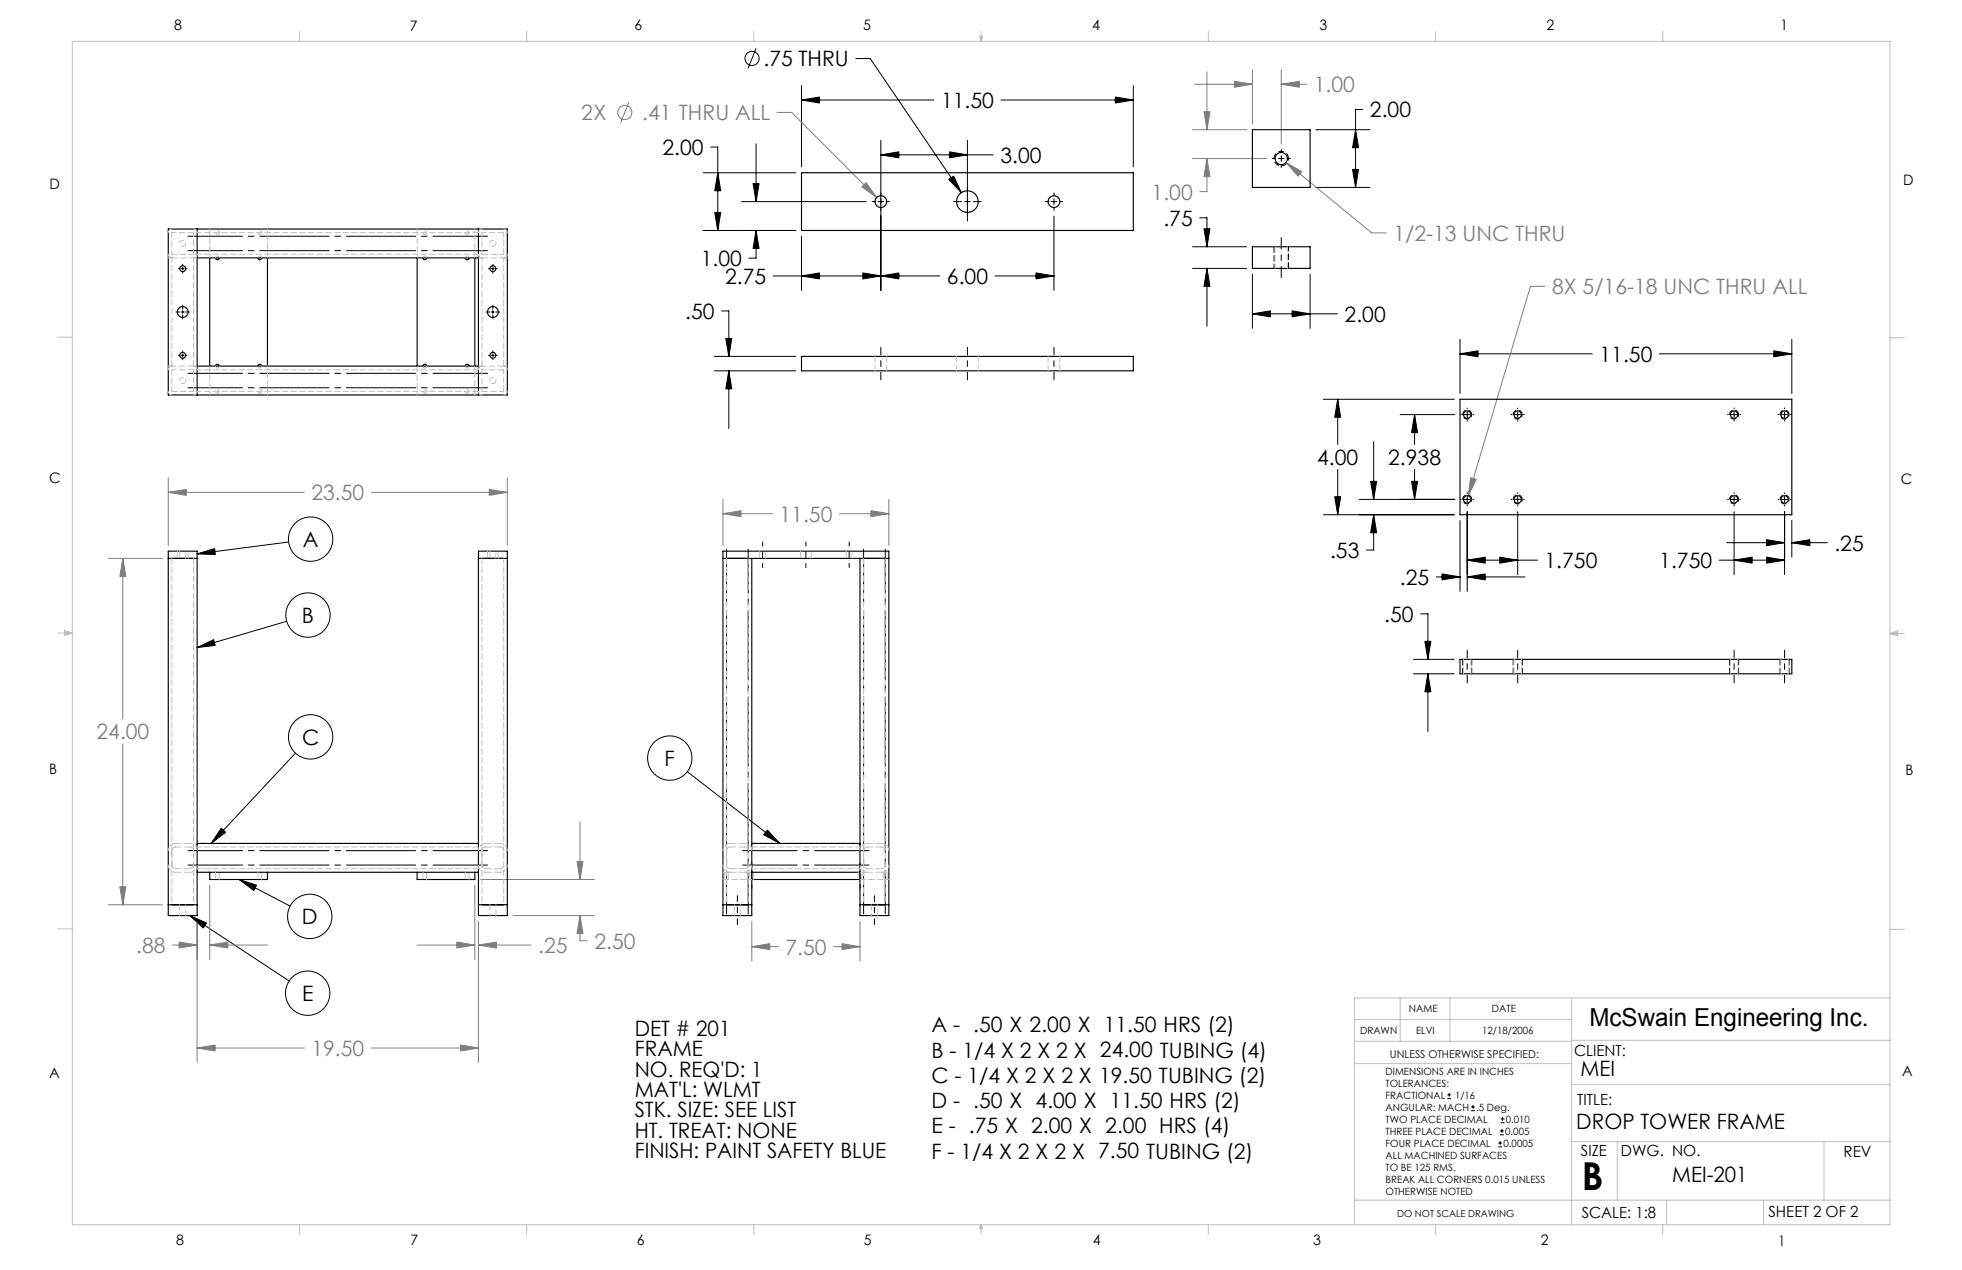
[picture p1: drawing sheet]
<svg xmlns="http://www.w3.org/2000/svg" width="432mm" height="279mm" viewBox="0 0 432 279" stroke-linecap="round" stroke-linejoin="round" font-family="sans-serif">
<g fill="none" stroke="#000" stroke-width=".22">
<path d="M166.4 10.6l-1.8 4.5M176.4 18.8v17.9M188.3 12.9h3.2l20.1 29.5M249.4 18.8v17.9M154.8 38h20.3M156.4 32.4h1.6v18.3M158 38l.6 4h-1.3zM166.4 31.7v12.7M176.4 22l4-.7v1.4zM176.4 22h29.1M193.9 34.1l3.9-.7v1.3zM193.9 30.9v33"/>
<path d="M193.9 34.1h24.7M208.8 39.5l1.1-.8 1.7 3.7zM208.9 33.4l4 .7-4 .6zM212.9 30.9v17.7M220.3 22h29.1M245.5 21.3l3.9 .7-3.9 .7zM280 34.9h.7M281.3 34.9h1.3M282 32.9v.7M282 34.3v1.2M282 36.2v.7M283.3 34.9h.7"/>
<path d="M289.6 28.5h11.9M297.7 37.3h1.3l-.7 3.9zM298.3 28.5l.7 4h-1.3zM299.9 24.1h-1.6v17.1M39.2 59.1h.4M39.9 59.1h.6M40.2 58.2v.3M40.2 58.8v.6M40.2 59.7v.4M40.8 59.1h.4M107.5 59.1h.3M108.2 59.1h.6"/>
<path d="M108.5 58.2v.3M108.5 58.8v.6M108.5 59.7v.4M109.1 59.1h.3M154.8 50.7h20.3M157.3 46.7h1.3l-.6 4zM163.2 44.4h27.5M165.7 40.4h1.4l-.7 4zM166.4 50.7l.7 4h-1.4zM166.4 50.7v6.1h-1.6M176.4 52v11.9M191.9 44.4h.7"/>
<path d="M193.2 44.4h1.3M195.1 44.4h.7M209.9 44.4h1.7M212.3 44.4h1.2M214.2 44.4h1.7M230 44.4h.7M231.3 44.4h1.3M232 42.4v.7M232 43.7v1.3M232 45.6v.7M232 47.5v16.4M233.2 44.4h.7"/>
<path d="M262.5 59h11.9M262.5 54.3h11.9M264 47.9h1.6v6.4M265 50.3h1.3l-.7 4zM265.6 59l.7 4h-1.3zM265.6 59v12.7M289.6 41.2h11.9M38.7 68.6h.9M39.2 78.2h.4M39.9 68.6h.6M39.9 78.2h.6M40.2 67.1v.9"/>
<path d="M40.2 68.3v.7M40.2 69.3v.8M40.2 77.2v.3M40.2 77.8v.7M40.2 78.8v.3M40.8 68.6h.9M40.8 78.2h.4M107 68.6h.8M107.5 78.2h.3M108.2 68.6h.6M108.2 78.2h.6M108.5 67.1v.9"/>
<path d="M108.5 68.3v.7M108.5 69.3v.8M108.5 77.2v.3M108.5 77.8v.7M108.5 78.8v.3M109.1 68.6h.9M109.1 78.2h.3M157.2 78.4h17.9M158.8 68.4h1.6v10M159.7 74.4h1.4l-.7 4zM176.4 60.7l4-.7v1.4zM189.9 60l4 .7-4 .7z"/>
<path d="M193.9 60.7l3.9-.7v1.4zM206.8 60.7h-36.6M219 60.7h13M228 60l4 .7-4 .7zM275.6 69l4-.6v1.3zM275.6 60.3v11.9M275.6 69h18.7M284.4 68.4l3.9 .6-3.9 .7zM288.3 60.3v11.9M321.3 77.8l4-.6v1.3zM321.3 74.7v11.9M321.3 77.8h29.1"/>
<path d="M365.2 77.8h29.1M390.4 77.2l3.9 .6-3.9 .7zM394.3 74.7v11.9M157.2 81.6h17.9M160.4 81.6l.7 3.9h-1.4zM160.4 81.6v12.7M291.2 87.8h28.8M294.4 87.8l.7 4h-1.4zM294.4 87.8v10M302.3 97.2v12.7M308.1 91.2h12.1M311.3 91.2l.7 4h-1.3z"/>
<path d="M311.3 91.2v6.6M321.5 91.2h.1M322.3 91.2h1.2M322.9 89.8v.1M322.9 90.6v1.2M322.9 92.5v.2M324.2 91.2h.2M332.6 91.2h.1M333.4 91.2h1.3M334 89.8v.1M334 90.6v1.2M334 92.5v.2"/>
<path d="M335.3 91.2h.2M380.2 91.2h.2M381 91.2h1.3M381.6 89.8v.1M381.6 90.6v1.2M381.6 92.5v.2M382.9 91.2h.2M391.3 91.2h.2M392.1 91.2h1.3M392.8 89.8v.1M392.8 90.6v1.2M392.8 92.5v.2"/>
<path d="M394 91.2h.2M63.5 119.2l-20.1 2.7M291.2 113.2h28.8M293.7 109.3h1.4l-.7 3.9zM294.4 103.3v9.9M299.1 109.9h21.1M301.7 105.9h1.3l-.7 4zM302.3 113.2l.7 4h-1.3zM302.3 113.2v7.8h-1.6M310.7 105.9h1.3l-.7 4zM311.3 103.3v6.6M321.3 114.5v15.6"/>
<path d="M321.5 109.9h.1M322.3 109.9h1.2M322.9 108.4v.2M322.9 109.2v1.3M322.9 111.1v.2M322.9 112.6v17.5M324.2 109.9h.2M332.6 109.9h.1M333.4 109.9h1.3M334 108.4v.2M334 109.2v1.3M334 111.1v.2"/>
<path d="M334 112.6v13.8M335.3 109.9h.2M380.1 119.4h12.7M380.2 109.9h.2M381 109.9h1.3M381.6 108.4v.2M381.6 109.2v1.3M381.6 111.1v.2M381.6 112.6v13.8M382.9 109.9h.2M388.8 118.7l4 .7-4 .7zM391.3 109.9h.2"/>
<path d="M392.1 109.9h1.3M392.8 108.4v.2M392.8 109.2v1.3M392.8 111.1v.2M392.8 112.6v13.8M394 109.9h.2M394.3 119.4l4-.7v1.4zM394.3 114.5v8.1M394.3 119.4h7.8M43.4 121.9l3.8-1.2 .2 1.3zM63.1 136.7l-19.7 5.8M312.7 135.1h1.6v10"/>
<path d="M316.1 126.9h5.2M317.4 126.3l3.9 .6-3.9 .7zM322.9 126.9l4-.6v1.3zM322.9 123.2l4-.6v1.3zM322.9 126.9h12.7M322.9 123.2h15.4M330.1 122.6l3.9 .6-3.9 .7zM378.4 123.2h14.4M381.6 123.2l4-.6v1.3zM388.8 122.6l4 .6-4 .7zM43.4 142.5l3.6-1.8 .4 1.3zM311.1 148.2h8.9"/>
<path d="M311.1 145.1h8.9M313.6 141.1h1.3l-.6 4zM314.3 148.2l.6 4h-1.3zM314.3 148.2v12.7M65 165.7l-18.5 19.9M151.3 169.8l20.3 15.8M48.7 182.2l1 .9-3.2 2.5zM52.7 193.5l3.8 1.2-.6 1.2zM52.7 193.5l11.1 5.8M168.9 182.6l2.7 3-3.5-2zM41.8 201.4l3.7 1.7-.8 1.1zM41.8 201.4l21.8 14.4"/>
<path d="M318.5 241.7h.9M318.5 240.9h.9M318.9 240.4v.9M323.8 244.4h.8M323.8 243.5h.8M324.2 243.1v.8M329.7 252.3h.9M329.7 251.5h.9M330.1 249.7h.9M330.1 248.8h.9M330.2 251v.9M330.3 247h.8"/>
<path d="M330.3 246.2h.8M330.5 248.4v.8M330.7 245.7v.9"/>
<circle cx="165.5" cy="12.9" r="1.56"/>
<circle cx="68.4" cy="118.6" r="4.9"/>
<circle cx="67.8" cy="135.3" r="4.9"/>
<circle cx="68.4" cy="162.1" r="4.9"/>
<circle cx="147.4" cy="166.8" r="4.9"/>
<circle cx="67.7" cy="218.5" r="4.9"/>
<circle cx="68.2" cy="201.6" r="4.9"/>
</g>
<g fill="none" stroke="#808080" stroke-width=".22">
<path d="M262.9 18.5h12.7M265.6 15.8v12.7M271.7 17.9l3.9 .6-3.9 .7zM275.6 15.4v11.9M282 18.5l3.9-.6v1.3zM282 15.4v16.2M282 18.5h5.6M138.4 22.5l-1.8 4.5M171.1 24.7h3.1l18.7 18.7M262.5 34.9h16.2M262.5 28.5h11.9M265 24.6h1.3l-.7 3.9z"/>
<path d="M265.6 34.9l.7 3.9h-1.3zM265.6 34.9v7.3h-1.6M283 35.7l3.5 2-.8 1.1zM283 35.7l18.9 15.5h3.2M190.6 40.2l2.3 3.2-3.2-2.3zM340 63h-3.2l-13.7 46.1M37 108.3l4-.6v1.3zM37 105.1v14.9M37 108.3h30M81.7 108.3h29.9M107.7 107.7l3.9 .6-3.9 .7zM111.6 105.1v14.9"/>
<path d="M159.1 113l4-.7v1.4zM159.1 109.8v10.2M159.1 113h10.9M184.7 113h10.9M191.7 112.3l3.9 .7-3.9 .7zM195.6 109.8v10.2M323.6 105.1l1.3 .4-1.8 3.6zM23.9 122.8h11.9M27 122.8l.7 4h-1.3zM27 122.8v35.4M27 163.7v35.3M23.9 199h11.9"/>
<path d="M26.4 195.1h1.3l-.7 3.9zM46.2 194.8v16.3M104.5 194.8v16.3M105.8 193.5h25M127 189.5h1.3l-.7 4zM127.6 180.8v12.7M38 207.9h5.4M39.4 207.2l4 .7-4 .7zM43.4 202.7v31M46.2 207.9l3.9-.7v1.4zM46.2 207.9h12.7M91.8 207.9h12.7"/>
<path d="M100.5 207.2l4 .7-4 .7zM105.3 207.9l4-.7v1.4zM105.3 207.9h11.6M105.3 202.7v31M112.9 201.4h17.9M127.6 201.4l.7 4h-1.3zM127.6 201.4v5.6h1.6M165.5 208.3l3.9-.7v1.3zM165.5 202.7v8.7M165.5 208.3h5.8M183.4 208.3h5.9M185.3 207.6l4 .7-4 .6z"/>
<path d="M189.3 202.7v8.7M43.4 230.6l3.9-.7v1.3zM43.4 230.6h23.6M81.7 230.6h23.6M101.3 229.9l4 .7-4 .6z"/>
<circle cx="137.5" cy="24.7" r="1.56"/>
</g>
<path d="M283.6 34.9a1.59 1.59 0 0 0-2.4-1.4 1.59 1.59 0 0 0-.1 2.7 1.59 1.59 0 0 0 2.5-1.1v-.2M323.9 91.2a.99 .99 0 0 0-1.5-.9 .99 .99 0 0 0-.1 1.7 .99 .99 0 0 0 1.6-.6v-.2M335 91.2a.99 .99 0 0 0-1.4-.9 .99 .99 0 0 0-.2 1.7 .99 .99 0 0 0 1.6-.6v-.2M382.6 91.2a.99 .99 0 0 0-1.4-.9 .99 .99 0 0 0-.1 1.7 .99 .99 0 0 0 1.5-.6v-.2M393.7 91.2a.99 .99 0 0 0-1.4-.9 .99 .99 0 0 0-.1 1.7 .99 .99 0 0 0 1.5-.6v-.2M323.9 109.9a.99 .99 0 0 0-1.5-.9 .99 .99 0 0 0-.1 1.7 .99 .99 0 0 0 1.6-.7v-.1M335 109.9a.99 .99 0 0 0-1.4-.9 .99 .99 0 0 0-.2 1.7 .99 .99 0 0 0 1.6-.7v-.1M382.6 109.9a.99 .99 0 0 0-1.4-.9 .99 .99 0 0 0-.1 1.7 .99 .99 0 0 0 1.5-.7v-.1M393.7 109.9a.99 .99 0 0 0-1.4-.9 .99 .99 0 0 0-.1 1.7 .99 .99 0 0 0 1.5-.7v-.1" fill="none" stroke="#000" stroke-width=".22" stroke-dasharray="1.3 .6" stroke-linecap="butt"/>
<path d="M280.4 54.3v4.7M283.6 59v-4.7M321.9 145.1v3.1M323.9 148.2v-3.1M333 145.1v3.1M335 148.2v-3.1M380.7 145.1v3.1M382.6 148.2v-3.1M391.8 145.1v3.1M393.7 148.2v-3.1" fill="none" stroke="#000" stroke-width=".22" stroke-dasharray="1.3 .6"/>
<path d="M107.3 55.1h-65.9M107.3 52h-65.9M107.3 85.3h-65.9M107.3 82.1h-65.9M107.3 187.1h-65.9M107.3 190.3h-65.9M163.5 187.1h27.8M163.5 190.3h27.8" fill="none" stroke="#000" stroke-width=".22" stroke-dasharray="15.2 1.3 1.3 1.3" stroke-dashoffset="3.2"/>
<path d="M159.9 120.8v80.2M164.7 120.8v80.2M190.1 120.8v80.2M194.8 120.8v80.2" fill="none" stroke="#000" stroke-width=".22" stroke-dasharray="15.2 1.3 1.3 1.3" stroke-dashoffset="5.6"/>
<path d="M162.3 203.4v-6.4M192.4 203.4v-6.4" fill="none" stroke="#000" stroke-width=".22" stroke-dasharray="15.2 1.3 1.3 1.3" stroke-dashoffset="14"/>
<path d="M177.4 119.3v5.5M167.8 124.8v-5.5M186.9 124.8v-5.5M165.5 195.5v-5.6M189.3 195.5v-5.6" fill="none" stroke="#000" stroke-width=".22" stroke-dasharray="15.2 1.3 1.3 1.3" stroke-dashoffset="14.4"/>
<path d="M212.9 76.4v7.2M193.9 83.6v-7.2M232 83.6v-7.2M322.9 150.2v-7.1M334 150.2v-7.1M381.6 150.2v-7.1M392.8 150.2v-7.1" fill="none" stroke="#000" stroke-width=".22" stroke-dasharray="15.2 1.3 1.3 1.3" stroke-dashoffset="13.6"/>
<path d="M282 61v-8.7" fill="none" stroke="#000" stroke-width=".22" stroke-dasharray="15.2 1.3 1.3 1.3" stroke-dashoffset="12.8"/>
<g fill="none" stroke="#c0c0c0" stroke-width=".22">
<path d="M15.9 9.1h400.1v260.3h-400.1zM65.9 6.9v2.2M115.9 6.9v2.2M165.9 6.9v2.2M215.6 8h.6l-.3 1.1zM215.7 8l.2 1.1M215.9 6.9v2.2M216.1 8l-.2 1.1M265.9 6.9v2.2M315.9 6.9v2.2M365.9 6.9v2.2M12.7 74.2h3.2"/>
<path d="M416 74.3h3.1M12.7 139.3h3.2M14.2 139l1.7 .3M14.2 138.7l1.7 .6-1.7 .5zM15.9 139.3l-1.7 .2M416 139.4h3.1M416 139.4l1.7-.6v1.1zM416 139.4l1.7 .2M417.7 139.1l-1.7 .3M12.7 204.4h3.2M308.2 219.5v9.6M319.1 219.5v9.6"/>
<path d="M345.9 219.5v49.9M416 204.5h3.1M416 219.5h-117.9v49.9M298.1 234h47.8M298.1 229.1h47.8M298.1 224.3h47.8M345.9 228.9h70.1M345.9 238.6h70.1M345.9 251.2h70.1M355.9 251.2v12.8M401.4 251.2v12.8M65.9 269.4v2.2"/>
<path d="M115.9 269.4v2.2M165.9 269.4v2.2M215.9 269.4v2.2M215.9 269.4l.3 .9h-.6zM265.9 269.4v2.2M298.1 264h117.9M315.9 269.4v2.2M365.9 269.4v2.2M366.8 264v5.4M388.1 264v5.4"/>
</g>
<g fill="#000">
<path d="M160.4 81.6l.7 3.9h-1.4zM159.7 74.4h1.4l-.7 4zM176.4 22l4-.7v1.4zM245.5 21.3l3.9 .7-3.9 .7zM158 38l.6 4h-1.3zM157.3 46.7h1.3l-.6 4zM208.9 33.4l4 .7-4 .6zM193.9 34.1l3.9-.7v1.3zM208.8 39.5l2.8 2.9-1.7-3.7zM165.7 40.4h1.4l-.7 4zM166.4 50.7l.7 4h-1.4zM189.9 60l4 .7-4 .7zM176.4 60.7l4-.7v1.4zM193.9 60.7l3.9-.7v1.4zM228 60l4 .7-4 .7zM265.6 59l.7 4h-1.3zM265 50.3h1.3l-.7 4zM275.6 69l4-.6v1.3zM284.4 68.4l3.9 .6-3.9 .7zM298.3 28.5l.7 4h-1.3zM297.7 37.3h1.3l-.7 3.9zM314.3 148.2l.6 4h-1.3zM313.6 141.1h1.3l-.6 4zM321.3 77.8l4-.6v1.3zM390.4 77.2l3.9 .6-3.9 .7zM294.4 87.8l.7 4h-1.4zM293.7 109.3h1.4l-.7 3.9zM301.7 105.9h1.3l-.7 4zM302.3 113.2l.7 4h-1.3zM322.9 126.9l4-.6v1.3zM317.4 126.3l3.9 .6-3.9 .7zM311.3 91.2l.7 4h-1.3zM310.7 105.9h1.3l-.7 4zM330.1 122.6l3.9 .6-3.9 .7zM322.9 123.2l4-.6v1.3zM388.8 118.7l4 .7-4 .7zM394.3 119.4l4-.7v1.4zM388.8 122.6l4 .6-4 .7zM381.6 123.2l4-.6v1.3z"/>
<path d="M43.4 121.9l3.8-1.2 .2 1.3zM43.4 142.5l3.6-1.8 .4 1.3zM48.7 182.2l1 .9-3.2 2.5zM52.7 193.5l3.8 1.2-.6 1.2zM41.8 201.4l3.7 1.7-.8 1.1zM168.9 182.6l2.7 3-3.5-2z"/>
</g>
<path d="M27 122.8l.7 4h-1.3zM26.4 195.1h1.3l-.7 3.9zM37 108.3l4-.6v1.3zM107.7 107.7l3.9 .6-3.9 .7zM46.2 207.9l3.9-.7v1.4zM39.4 207.2l4 .7-4 .7zM100.5 207.2l4 .7-4 .7zM105.3 207.9l4-.7v1.4zM127 189.5h1.3l-.7 4zM127.6 201.4l.7 4h-1.3zM43.4 230.6l3.9-.7v1.3zM101.3 229.9l4 .7-4 .6zM159.1 113l4-.7v1.4zM191.7 112.3l3.9 .7-3.9 .7zM165.5 208.3l3.9-.7v1.3zM185.3 207.6l4 .7-4 .6zM190.6 40.2l-.9 .9 3.2 2.3zM283 35.7l2.7 3.1 .8-1.1zM265.6 34.9l.7 3.9h-1.3zM265 24.6h1.3l-.7 3.9zM282 18.5l3.9-.6v1.3zM271.7 17.9l3.9 .6-3.9 .7zM323.6 105.1l-.5 4 1.8-3.6z" fill="#808080"/>
<g fill="none" stroke="#000" stroke-width=".25">
<path d="M176.4 38h73v12.7h-73zM275.6 28.5h12.7v12.7h-12.7zM37 50.4h74.6v36.5h-74.6zM43.4 50.4v36.5M43.4 56.7h61.9M46.2 56.7v23.8M47.4 56.7a.41 .41 0 0 0 .4 .4 .41 .41 0 0 0 .5-.4M56.8 56.7a.41 .41 0 0 0 .4 .4 .41 .41 0 0 0 .4-.4M58.9 56.7v23.8M91.8 56.7v23.8M93.1 56.7a.41 .41 0 0 0 .4 .4 .41 .41 0 0 0 .4-.4M102.4 56.7a.41 .41 0 0 0 .4 .4 .41 .41 0 0 0 .4-.4"/>
<path d="M104.5 56.7v23.8M105.3 50.4v36.5M275.6 54.3h12.7v4.7h-12.7zM176.4 78.4h73v3.2h-73zM43.4 80.5h61.9M47.4 80.5a.41 .41 0 0 1 .4-.4 .41 .41 0 0 1 .5 .4M56.8 80.5a.41 .41 0 0 1 .4-.4 .41 .41 0 0 1 .4 .4M93.1 80.5a.41 .41 0 0 1 .4-.4 .41 .41 0 0 1 .4 .4M102.4 80.5a.41 .41 0 0 1 .4-.4 .41 .41 0 0 1 .4 .4M321.3 87.8h73v25.4h-73zM37 121.3h6.4v80.1h-6.4zM37 122.8h6.4"/>
<path d="M105.3 121.3h6.3v80.1h-6.3zM105.3 122.8h6.3M159.1 122.8h36.5M165.5 122.8v78.6h-6.4v-80.1h36.5v80.1h-6.3v-78.6M321.3 145.1h73v3.1h-73zM37 199h6.4M43.4 191.9h61.9M43.4 185.6h61.9M46.2 191.9v1.6h12.7v-1.6M91.8 191.9v1.6h12.7v-1.6M105.3 199h6.3M159.1 199h6.4"/>
<path d="M165.5 193.5h23.8M165.5 191.9h23.8M165.5 185.6h23.8M189.3 199h6.3"/>
<circle cx="282" cy="34.9" r="1.34"/>
<circle cx="40.2" cy="59.1" r=".64"/>
<circle cx="108.5" cy="59.1" r=".64"/>
<circle cx="193.9" cy="44.4" r="1.29"/>
<circle cx="212.9" cy="44.4" r="2.38"/>
<circle cx="232" cy="44.4" r="1.29"/>
<circle cx="40.2" cy="78.2" r=".64"/>
<circle cx="40.2" cy="68.6" r="1.19"/>
<circle cx="108.5" cy="78.2" r=".64"/>
<circle cx="108.5" cy="68.6" r="1.19"/>
<circle cx="322.9" cy="91.2" r=".82"/>
<circle cx="334" cy="91.2" r=".82"/>
<circle cx="381.6" cy="91.2" r=".82"/>
<circle cx="392.8" cy="91.2" r=".82"/>
<circle cx="322.9" cy="109.9" r=".82"/>
<circle cx="334" cy="109.9" r=".82"/>
<circle cx="381.6" cy="109.9" r=".82"/>
<circle cx="392.8" cy="109.9" r=".82"/>
</g>
<g fill="none" stroke="#c0c0c0" stroke-width=".22" stroke-dasharray="1.3 .6">
<path d="M37 55.9a.79 .79 0 0 0 .8 .8M37.8 56h4.8M37.8 51.2v4.8M37.8 56.7h-.8M37.8 56.7h4.8M37.8 50.4a.79 .79 0 0 0-.8 .8M40.2 54.2a.67 .67 0 0 0 .6-.9 .67 .67 0 0 0-1.1-.2 .67 .67 0 0 0 .3 1.1h.2M42.6 56.7a.79 .79 0 0 0 .8-.8M42.6 51.2h-4.8M42.6 56v-4.8M43.4 56.7h-.8M43.4 51.2a.79 .79 0 0 0-.8-.8"/>
<path d="M46.2 50.4v6.3M47.8 51.6a.41 .41 0 0 0 .4-.6 .41 .41 0 0 0-.7-.1 .41 .41 0 0 0 .2 .7h.1M48.3 56.7a.41 .41 0 0 0-.5-.4 .41 .41 0 0 0-.4 .4M57.2 51.6a.41 .41 0 0 0 .3-.6 .41 .41 0 0 0-.6-.1 .41 .41 0 0 0 .1 .7h.2M57.6 56.7a.41 .41 0 0 0-.4-.4 .41 .41 0 0 0-.4 .4M58.9 56.7v-6.3M91.8 50.4v6.3M93.5 51.6a.41 .41 0 0 0 .4-.6 .41 .41 0 0 0-.7-.1 .41 .41 0 0 0 .2 .7h.1M93.9 56.7a.41 .41 0 0 0-.4-.4 .41 .41 0 0 0-.4 .4M102.8 51.6a.41 .41 0 0 0 .4-.6 .41 .41 0 0 0-.7-.1 .41 .41 0 0 0 .2 .7h.1M103.2 56.7a.41 .41 0 0 0-.4-.4 .41 .41 0 0 0-.4 .4M104.5 56.7v-6.3"/>
<path d="M105.3 51.2h-61.9M105.3 55.9h-61.9M105.3 55.9a.79 .79 0 0 0 .8 .8M106.1 56h4.8M106.1 51.2v4.8M106.1 56.7h-.8M106.1 56.7h4.8M106.1 50.4a.79 .79 0 0 0-.8 .8M108.5 54.2a.67 .67 0 0 0 .6-.9 .67 .67 0 0 0-1.1-.2 .67 .67 0 0 0 .3 1.1h.2M110.9 56v-4.8M110.9 51.2h-4.8M110.9 56.7a.79 .79 0 0 0 .7-.8"/>
<path d="M111.6 56.7h-.7M111.6 51.2a.79 .79 0 0 0-.7-.8M280.6 54.3v4.7M283.3 59v-4.7M192.6 78.4v3.2M210.5 78.4v3.2M230.7 78.4v3.2M37 86.1a.79 .79 0 0 0 .8 .8M37.8 81.3v4.8M37.8 86.1h4.8M37.8 80.5h-.8M37.8 80.5v-23.8"/>
<path d="M37.8 80.5a.79 .79 0 0 0-.8 .8M40.2 84.4a.67 .67 0 0 0 .6-1 .67 .67 0 0 0-1.1-.1 .67 .67 0 0 0 .3 1.1h.2M42.6 80.5v-23.8M42.6 81.3h-4.8M42.6 80.5h-4.8M42.6 86.9a.79 .79 0 0 0 .8-.8M42.6 86.1v-4.8M43.4 80.5h-.8M43.4 81.3a.79 .79 0 0 0-.8-.8M46.2 80.5v6.4M47.4 80.5l.2 .4 .2 .1M47.8 86.5a.41 .41 0 0 0 .4-.6 .41 .41 0 0 0-.7-.1 .41 .41 0 0 0 .2 .7h.1"/>
<path d="M47.8 81l.3-.1 .2-.4M56.8 80.5l.1 .4 .3 .1M57.2 81l.2-.1 .2-.4M57.2 86.5a.41 .41 0 0 0 .3-.6 .41 .41 0 0 0-.6-.1 .41 .41 0 0 0 .1 .7h.2M58.9 86.9v-6.4M91.8 80.5v6.4M93.1 80.5l.1 .4 .3 .1M93.5 86.5a.41 .41 0 0 0 .4-.6 .41 .41 0 0 0-.7-.1 .41 .41 0 0 0 .2 .7h.1M93.5 81l.2-.1 .2-.4M102.4 80.5l.2 .4 .2 .1M102.8 81l.3-.1 .1-.4M102.8 86.5a.41 .41 0 0 0 .4-.6 .41 .41 0 0 0-.7-.1 .41 .41 0 0 0 .2 .7h.1"/>
<path d="M104.5 86.9v-6.4M105.3 81.3h-61.9M105.3 86.1h-61.9M105.3 86.1a.79 .79 0 0 0 .8 .8M106.1 86.1h4.8M106.1 81.3v4.8M106.1 80.5h-.8M106.1 80.5v-23.8M106.1 80.5a.79 .79 0 0 0-.8 .8M108.5 84.4a.67 .67 0 0 0 .6-1 .67 .67 0 0 0-1.1-.1 .67 .67 0 0 0 .3 1.1h.2M110.9 80.5v-23.8M110.9 86.9a.79 .79 0 0 0 .7-.8"/>
<path d="M110.9 86.1v-4.8M110.9 81.3h-4.8M110.9 80.5h-4.8M111.6 80.5h-.7M111.6 81.3a.79 .79 0 0 0-.7-.8M195.1 81.6v-3.2M215.3 81.6v-3.2M233.2 81.6v-3.2M37.8 122.8v76.2M39 121.3v1.5M39.6 121.3v1.5M40.9 122.8v-1.5"/>
<path d="M41.4 122.8v-1.5M42.6 122.8v76.2M106.1 122.8v76.2M107.3 121.3v1.5M107.8 121.3v1.5M109.1 122.8v-1.5M109.7 122.8v-1.5M110.9 122.8v76.2M159.9 122.8v76.2M164.7 122.8v76.2M167.2 121.3v1.5M168.5 122.8v-1.5"/>
<path d="M176.2 121.3v1.5M178.6 122.8v-1.5M186.2 121.3v1.5M187.5 122.8v-1.5M190 122.8v76.2M194.8 122.8v76.2M322.1 145.1v3.1M323.7 148.2v-3.1M333.2 145.1v3.1M334.8 148.2v-3.1M380.8 145.1v3.1M382.5 148.2v-3.1"/>
<path d="M391.9 145.1v3.1M393.6 148.2v-3.1M37 190.3a1.59 1.59 0 0 0 1.6 1.6M37.8 190.3a.79 .79 0 0 0 .8 .8M37.8 187.1v3.2M38.6 191.1h3.2M38.6 191.9h3.2M38.6 185.6a1.59 1.59 0 0 0-1.6 1.5M38.6 186.3a.79 .79 0 0 0-.8 .8M39.5 199v2.4M41.8 191.1a.79 .79 0 0 0 .8-.8M41.8 186.3h-3.2"/>
<path d="M41.8 185.6h-3.2M41.8 191.9a1.59 1.59 0 0 0 1.6-1.6M42.6 187.1a.79 .79 0 0 0-.8-.8M43.4 187.1a1.59 1.59 0 0 0-1.6-1.5M47.4 191.9v1.6M48.3 193.5v-1.6M56.8 191.9v1.6M57.6 193.5v-1.6M93.1 191.9v1.6M93.9 193.5v-1.6M102.4 191.9v1.6M103.2 193.5v-1.6"/>
<path d="M105.3 190.3a1.59 1.59 0 0 0 1.6 1.6M105.3 191.1h-61.9M105.3 186.3h-61.9M106.1 190.3a.79 .79 0 0 0 .8 .8M106.1 187.1v3.2M106.9 191.1h3.2M106.9 186.3a.79 .79 0 0 0-.8 .8M106.9 191.9h3.2M106.9 185.6a1.59 1.59 0 0 0-1.6 1.5M107.8 199v2.4M110.1 191.1a.79 .79 0 0 0 .8-.8M110.1 191.9a1.59 1.59 0 0 0 1.5-1.6"/>
<path d="M110.1 186.3h-3.2M110.1 185.6h-3.2M110.9 187.1a.79 .79 0 0 0-.8-.8M111.6 187.1a1.59 1.59 0 0 0-1.5-1.5M159.1 191.9h1.6M159.1 193.5h6.4M159.1 190.3a1.59 1.59 0 0 0 1.6 1.6M159.5 191.9v1.6M159.9 190.3a.79 .79 0 0 0 .8 .8M159.9 187.1v3.2M160.3 193.5v-1.6M160.7 191.1h3.2"/>
<path d="M160.7 186.3a.79 .79 0 0 0-.8 .8M160.7 191.9h3.2M160.7 185.6a1.59 1.59 0 0 0-1.6 1.5M161.6 199v2.4M163.9 191.9h1.6M163.9 186.3h-3.2M163.9 185.6h-3.2M163.9 191.1a.79 .79 0 0 0 .8-.8M163.9 191.9a1.59 1.59 0 0 0 1.6-1.6M164.7 187.1a.79 .79 0 0 0-.8-.8M165 191.9v1.6M165.5 191.1h23.8"/>
<path d="M165.5 186.3h23.8M165.5 187.1a1.59 1.59 0 0 0-1.6-1.5M165.9 193.5v-1.6M188.9 191.9v1.6M189.3 191.9h1.6M189.3 193.5h6.3M189.3 190.3a1.59 1.59 0 0 0 1.6 1.6M189.7 193.5v-1.6M190.1 190.3a.79 .79 0 0 0 .8 .8M190.1 187.1v3.2M190.9 191.1h3.1M190.9 186.3a.79 .79 0 0 0-.8 .8"/>
<path d="M190.9 185.6a1.59 1.59 0 0 0-1.6 1.5M190.9 191.9h3.1M191.8 199v2.4M194 191.9h1.6M194 191.1a.79 .79 0 0 0 .8-.8M194 185.6h-3.1M194 191.9a1.59 1.59 0 0 0 1.6-1.6M194 186.3h-3.1M194.4 191.9v1.6M194.8 187.1a.79 .79 0 0 0-.8-.8M195.2 193.5v-1.6M195.6 187.1a1.59 1.59 0 0 0-1.6-1.5"/>
<path d="M40.9 201.4v-2.4M109.1 201.4v-2.4M163 201.4v-2.4M193.1 201.4v-2.4"/>
</g>
<text font-size="8.5" x="348.1" y="261.8">B</text>
<text font-size="5.5" x="349.8" y="225.6">McSwain Engineering Inc.</text>
<g font-size="4.7">
<text x="168" y="14.6">.75 THRU</text>
<text x="207.1" y="23.7">11.50</text>
<text x="301.5" y="25.8">2.00</text>
<text x="145.8" y="34.1">2.00</text>
<text x="220.2" y="35.8">3.00</text>
<text x="256" y="49.7">.75</text>
<text x="154.2" y="58.5">1.00</text>
<text x="159.6" y="62.4">2.75</text>
<text x="208.4" y="62.4">6.00</text>
<text x="150.8" y="70.1">.50</text>
<text x="295.9" y="70.8">2.00</text>
<text x="352" y="79.6">11.50</text>
<text x="289.9" y="102.3">4.00</text>
<text x="305.5" y="102.3">2.938</text>
<text x="66.6" y="120.3">A</text>
<text x="292.7" y="122.8">.53</text>
<text x="339.9" y="125">1.750</text>
<text x="365.2" y="125">1.750</text>
<text x="403.7" y="121.1">.25</text>
<text x="308.1" y="128.7">.25</text>
<text x="66.4" y="137">B</text>
<text x="304.7" y="136.8">.50</text>
<text x="66.5" y="163.8">C</text>
<text x="146.3" y="168.5">F</text>
<text x="66.4" y="203.3">D</text>
<text x="66.5" y="220.2">E</text>
<text x="139.7" y="227.8">DET # 201</text>
<text x="205" y="227.1">A - .50 X 2.00 X 11.50 HRS (2)</text>
<text x="139.7" y="232.3">FRAME</text>
<text x="205" y="232.7">B - 1/4 X 2 X 2 X 24.00 TUBING (4)</text>
<text x="139.7" y="236.8">NO. REQ'D: 1</text>
<text x="205" y="238.2">C - 1/4 X 2 X 2 X 19.50 TUBING (2)</text>
<text x="347.8" y="236.6">MEI</text>
<text x="139.7" y="241.3">MAT'L: WLMT</text>
<text x="139.7" y="245.8">STK. SIZE: SEE LIST</text>
<text x="205" y="243.8">D - .50 X 4.00 X 11.50 HRS (2)</text>
<text x="139.7" y="250.3">HT. TREAT: NONE</text>
<text x="205" y="249.3">E - .75 X 2.00 X 2.00 HRS (4)</text>
<text x="346.9" y="248.4">DROP TOWER FRAME</text>
<text x="139.7" y="254.8">FINISH: PAINT SAFETY BLUE</text>
<text x="205" y="254.9">F - 1/4 X 2 X 2 X 7.50 TUBING (2)</text>
<text x="368" y="260.1">MEI-201</text>
</g>
<g font-size="4.7" fill="#808080">
<text x="289.2" y="20.3">1.00</text>
<text x="127.9" y="26.5">2X</text>
<text x="141.3" y="26.5">.41 THRU ALL</text>
<text x="253.5" y="43.9">1.00</text>
<text x="306.7" y="53">1/2-13 UNC THRU</text>
<text x="341.6" y="64.7">8X 5/16-18 UNC THRU ALL</text>
<text x="68.5" y="110.1">23.50</text>
<text x="171.6" y="114.7">11.50</text>
<text x="21.2" y="162.7">24.00</text>
<text x="30" y="209.6">.88</text>
<text x="118.4" y="209.6">.25</text>
<text x="130.8" y="208.7">2.50</text>
<text x="172.9" y="210">7.50</text>
<text x="68.5" y="232.3">19.50</text>
</g>
<g font-size="3.4">
<text x="346.4" y="232.4">CLIENT:</text>
<text x="347.1" y="243.2">TITLE:</text>
<text x="347.9" y="254.3">SIZE</text>
<text x="356.7" y="254.4">DWG. NO.</text>
<text x="405.7" y="254.5">REV</text>
<text x="348.1" y="267.9">SCALE: 1:8</text>
<text x="389.2" y="267.7">SHEET 2 OF 2</text>
</g>
<g font-size="3.2">
<text x="38.3" y="6.7">8</text>
<text x="90.2" y="6.7">7</text>
<text x="139.7" y="6.5">6</text>
<text x="190" y="6.5">5</text>
<text x="240.4" y="6.5">4</text>
<text x="290.4" y="6.7">3</text>
<text x="340.4" y="6.5">2</text>
<text x="391.9" y="6.7">1</text>
<text x="10.9" y="41.6">D</text>
<text x="418.9" y="40.7">D</text>
<text x="10.9" y="106.3">C</text>
<text x="418.4" y="106.4">C</text>
<text x="10.8" y="170.2">B</text>
<text x="419.4" y="170.6">B</text>
<text x="10.8" y="237.2">A</text>
<text x="418.6" y="236.8">A</text>
<text x="38.8" y="273.8">8</text>
<text x="90.4" y="273.8">7</text>
<text x="140.2" y="273.8">6</text>
<text x="190.1" y="273.9">5</text>
<text x="240.5" y="273.8">4</text>
<text x="289" y="273.9">3</text>
<text x="339.1" y="273.8">2</text>
<text x="391.4" y="274.1">1</text>
</g>
<text font-size="2.4" x="305.9" y="232.7">UNLESS OTHERWISE SPECIFIED:</text>
<g font-size="2.2">
<text x="299.3" y="227.5">DRAWN</text>
<text x="310.1" y="222.6">NAME</text>
<text x="311.7" y="227.5">ELVI</text>
<text x="326.2" y="227.5">12/18/2006</text>
<text x="328.4" y="222.7">DATE</text>
<text x="304.9" y="236.4">DIMENSIONS ARE IN INCHES</text>
<text x="304.9" y="239">TOLERANCES:</text>
<text x="304.9" y="241.7">FRACTIONAL</text>
<text x="304.9" y="244.3">ANGULAR: MACH</text>
<text x="320.2" y="241.7">1/16</text>
<text x="324.9" y="244.3">.5 Deg.</text>
<text x="304.9" y="249.6">THREE PLACE DECIMAL</text>
<text x="304.9" y="247">TWO PLACE DECIMAL</text>
<text x="331.2" y="249.6">0.005</text>
<text x="331.4" y="247">0.010</text>
<text x="304.9" y="252.3">FOUR PLACE DECIMAL</text>
<text x="304.9" y="254.9">ALL MACHINED SURFACES</text>
<text x="304.9" y="257.6">TO BE 125 RMS.</text>
<text x="330.9" y="252.3">0.0005</text>
<text x="304.9" y="260.2">BREAK ALL CORNERS 0.015 UNLESS</text>
<text x="304.9" y="262.9">OTHERWISE NOTED</text>
</g>
<text font-size="2.1" x="307.5" y="267.8">DO NOT SCALE DRAWING</text>
</svg>
